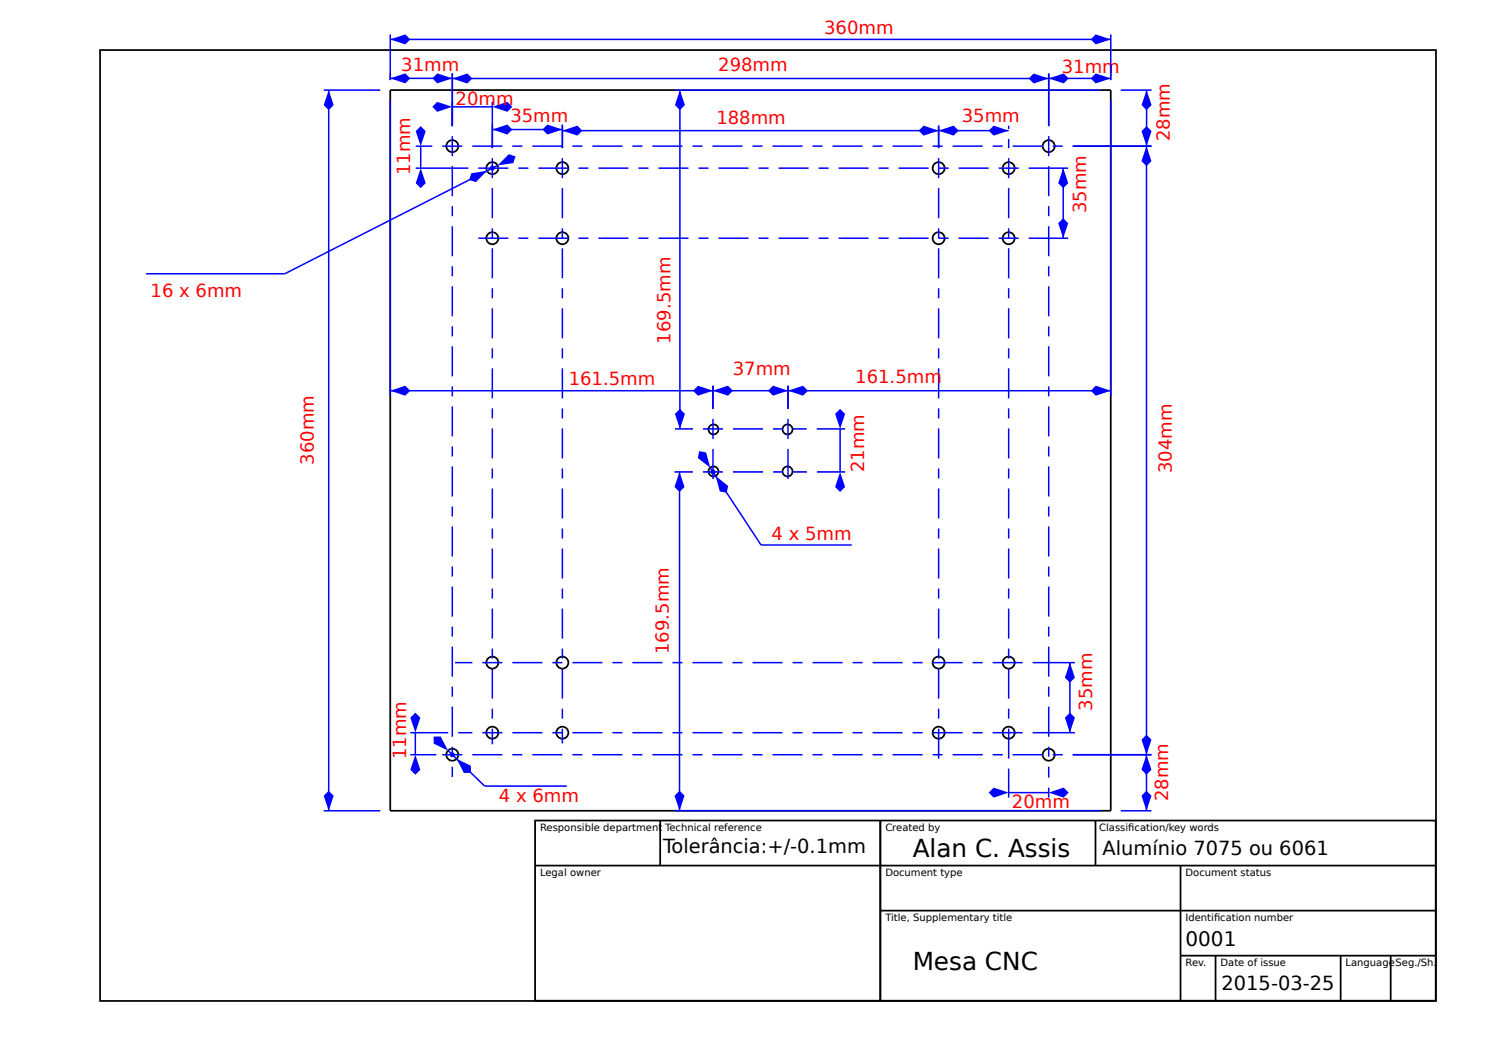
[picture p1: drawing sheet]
<svg xmlns="http://www.w3.org/2000/svg" width="297mm" height="210mm" viewBox="0 0 297 210" stroke-linecap="round" stroke-linejoin="round" font-family="sans-serif">
<g fill="none" stroke="#000" stroke-width=".35">
<path d="M20 10h267v190h-267zM78 18h144v144h-144z"/>
<circle cx="90.4" cy="29.2" r="1.2"/>
<circle cx="98.4" cy="33.6" r="1.2"/>
<circle cx="112.4" cy="33.6" r="1.2"/>
<circle cx="187.6" cy="33.6" r="1.2"/>
<circle cx="201.6" cy="33.6" r="1.2"/>
<circle cx="209.6" cy="29.2" r="1.2"/>
<circle cx="98.4" cy="47.6" r="1.2"/>
<circle cx="112.4" cy="47.6" r="1.2"/>
<circle cx="187.6" cy="47.6" r="1.2"/>
<circle cx="201.6" cy="47.6" r="1.2"/>
<circle cx="142.6" cy="94.2" r="1"/>
<circle cx="142.6" cy="85.8" r="1"/>
<circle cx="157.4" cy="94.2" r="1"/>
<circle cx="157.4" cy="85.8" r="1"/>
<circle cx="98.4" cy="132.4" r="1.2"/>
<circle cx="112.4" cy="132.4" r="1.2"/>
<circle cx="187.6" cy="132.4" r="1.2"/>
<circle cx="201.6" cy="132.4" r="1.2"/>
<circle cx="90.4" cy="150.8" r="1.2"/>
<circle cx="98.4" cy="146.4" r="1.2"/>
<circle cx="112.4" cy="146.4" r="1.2"/>
<circle cx="187.6" cy="146.4" r="1.2"/>
<circle cx="201.6" cy="146.4" r="1.2"/>
<circle cx="209.6" cy="150.8" r="1.2"/>
</g>
<g fill="none" stroke="#00f" stroke-width=".3">
<path d="M88.4 29.2h4M94.4 29.2h6M95.6 33.6h6M102.4 29.2h2M103.6 33.6h2M106.4 29.2h6M107.6 33.6h6M114.4 29.2h2M115.6 33.6h2M118.4 29.2h6M119.6 33.6h6M126.4 29.2h2"/>
<path d="M127.6 33.6h2M130.4 29.2h6M131.6 33.6h6M138.4 29.2h2M139.6 33.6h2M142.4 29.2h6M143.6 33.6h6M150.4 29.2h2M151.6 33.6h2M154.4 29.2h6M155.6 33.6h6M162.4 29.2h2"/>
<path d="M163.6 33.6h2M166.4 29.2h6M167.6 33.6h6M174.4 29.2h2M175.6 33.6h2M178.4 29.2h6M179.6 33.6h6M186.4 29.2h2M187.6 33.6h2M187.6 31.6v4M187.6 37.6v6M190.4 29.2h6"/>
<path d="M191.6 33.6h6M198.4 29.2h2M199.6 33.6h4M201.6 27.8v1.8M201.6 31.6v4M201.6 37.6v6M202.4 29.2h6M209.6 27.2v4M209.6 33.2v6M210.4 29.2h2M95.6 47.6h6M103.6 47.6h2"/>
<path d="M107.6 47.6h6M115.6 47.6h2M119.6 47.6h6M127.6 47.6h2M131.6 47.6h6M139.6 47.6h2M143.6 47.6h6M151.6 47.6h2M155.6 47.6h6M163.6 47.6h2M167.6 47.6h6M175.6 47.6h2"/>
<path d="M179.6 47.6h6M187.6 45.6v2h2M187.6 49.6v6M187.6 57.6v2M191.6 47.6h6M199.6 47.6h4M201.6 45.6v2M201.6 49.6v6M201.6 57.6v2M209.6 41.2v2M209.6 45.2v6M209.6 53.2v2"/>
<path d="M209.6 57.2v6M142.5 77.1v4.6M142.5 78.1h15M157.5 77.1v4.6M187.6 61.6v6M187.6 69.6v2M187.6 73.6v6M201.6 61.6v6M201.6 69.6v2M201.6 73.6v6M209.6 65.2v2M209.6 69.2v6"/>
<path d="M209.6 77.2v2M140.5 85.7h4M140.5 94.3h4M142.5 83.7v4M142.5 89.7v6M146.5 85.7h6M146.5 94.3h6M154.5 85.7h2M154.5 94.3h2M157.5 83.7v4M157.5 89.7v6M158.5 85.7h2.7"/>
<path d="M158.5 94.3h2.8M187.6 81.6v2M187.6 85.6v6M187.6 93.6v2M187.6 97.6v6M201.6 81.6v2M201.6 85.6v6M201.6 93.6v2M201.6 97.6v6M209.6 81.2v6M209.6 89.2v2M209.6 93.2v6"/>
<path d="M187.6 105.6v2M187.6 109.6v6M187.6 117.6v2M201.6 105.6v2M201.6 109.6v6M201.6 117.6v2M209.6 101.2v2M209.6 105.2v6M209.6 113.2v2M209.6 117.2v6M91 132.4h3.4M96.4 132.4h4"/>
<path d="M102.4 132.4h6M110.4 132.4h2M114.4 132.4h6M122.4 132.4h2M126.4 132.4h6M134.4 132.4h2M138.4 132.4h6M146.4 132.4h2M150.4 132.4h6M158.4 132.4h2M162.4 132.4h6M170.4 132.4h2"/>
<path d="M174.4 132.4h6M182.4 132.4h2M186.4 132.4h6M187.6 121.6v6M187.6 129.6v2M187.6 133.6v6M194.4 132.4h2M198.4 132.4h6M201.6 121.6v6M201.6 129.6v2M201.6 133.6v6M209.6 125.2v2"/>
<path d="M209.6 129.2v6M209.6 137.2v2M88.4 150.8h4M91.6 146.4h2.8M94.4 150.8h6M96.4 146.4h4M102.4 150.8h2M102.4 146.4h6M106.4 150.8h6M110.4 146.4h2M114.4 150.8h2M114.4 146.4h6"/>
<path d="M118.4 150.8h6M122.4 146.4h2M126.4 150.8h2M126.4 146.4h6M130.4 150.8h6M134.4 146.4h2M138.4 150.8h2M138.4 146.4h6M142.4 150.8h6M146.4 146.4h2M150.4 150.8h2M150.4 146.4h6"/>
<path d="M154.4 150.8h6M158.4 146.4h2M162.4 150.8h2M162.4 146.4h6M166.4 150.8h6M170.4 146.4h2M174.4 150.8h2M174.4 146.4h6M178.4 150.8h6M182.4 146.4h2M186.4 150.8h2M186.4 146.4h6"/>
<path d="M187.6 141.6v2M187.6 145.6v6M190.4 150.8h6M194.4 146.4h2M198.4 150.8h2M198.4 146.4h6M201.6 141.6v2M201.6 145.6v6M202.4 150.8h6M209.6 141.2v6M209.6 149.2v2M209.6 153.2v2.2"/>
<path d="M210.4 150.8h2"/>
</g>
<g fill="#00f">
<path d="M142.5 78.1l3-1 1 1-1 1z"/>
<path d="M153.5 78.1l1-1 3 1-3 1z"/>
</g>
<path d="M163.2 85.7h5.7M163.3 94.3h5.6M167.9 85.7v8.6" fill="none" stroke="#00f" stroke-width=".3"/>
<g fill="#00f">
<path d="M166.9 82.7l1-1 1 1-1 3z"/>
<path d="M167.9 94.3l1 3-1 1-1-1z"/>
</g>
<g fill="none" stroke="#00f" stroke-width=".3">
<path d="M90.4 14.7v10.5M90.4 15.7h119.2M209.6 14.7v10.5M90.4 27.2v4M90.4 33.2v6M90.4 41.2v2M90.4 45.2v6M90.4 53.2v2M90.4 57.2v6M90.4 65.2v2M90.4 69.2v6M90.4 77.2v2"/>
<path d="M90.4 81.2v6M90.4 89.2v2M90.4 93.2v6M90.4 101.2v2M90.4 105.2v6M90.4 113.2v2M90.4 117.2v6M90.4 125.2v2M90.4 129.2v6M90.4 137.2v2M90.4 141.2v6M90.4 149.2v2"/>
<path d="M90.4 153.2v2"/>
</g>
<g fill="#00f">
<path d="M90.4 15.7l3-1 1 1-1 1z"/>
<path d="M206.6 14.7l3 1-3 1-1-1z"/>
</g>
<path d="M214.4 29.2h15.7M229.1 29.2v121.6M214.4 150.8h15.7" fill="none" stroke="#00f" stroke-width=".3"/>
<g fill="#00f">
<path d="M229.1 29.2l1 3-1 1-1-1z"/>
<path d="M228.1 147.8l1-1 1 1-1 3z"/>
</g>
<path d="M205.6 33.6h7.9M212.5 33.6v14M205.6 47.6h7.9" fill="none" stroke="#00f" stroke-width=".3"/>
<g fill="#00f">
<path d="M212.5 33.6l1 3-1 1-1-1z"/>
<path d="M211.5 44.6l1-1 1 1-1 3z"/>
</g>
<path d="M187.6 25.1v4.5M187.6 26.1h14M201.6 25.1v.7" fill="none" stroke="#00f" stroke-width=".3"/>
<g fill="#00f">
<path d="M187.6 26.1l3-1 1 1-1 1z"/>
<path d="M197.6 26.1l1-1 3 1-3 1z"/>
</g>
<path d="M64.7 18h11.3M65.7 18v144M64.7 162h11.3" fill="none" stroke="#00f" stroke-width=".3"/>
<g fill="#00f">
<path d="M64.7 159l1-1 1 1-1 3z"/>
<path d="M65.7 18l1 3-1 1-1-1z"/>
</g>
<g fill="none" stroke="#00f" stroke-width=".3">
<path d="M98.4 24.9v4.7M98.4 31.6v4M98.4 37.6v6M98.4 25.9h14M112.4 24.9v4.7M112.4 31.6v4M112.4 37.6v6M98.4 45.6v2M98.4 49.6v6M98.4 57.6v2M112.4 45.6v2M112.4 49.6v6"/>
<path d="M112.4 57.6v2M98.4 61.6v6M98.4 69.6v2M98.4 73.6v6M112.4 61.6v6M112.4 69.6v2M112.4 73.6v6M98.4 81.6v2M98.4 85.6v6M98.4 93.6v2M98.4 97.6v6M112.4 81.6v2"/>
<path d="M112.4 85.6v6M112.4 93.6v2M112.4 97.6v6M98.4 105.6v2M98.4 109.6v6M98.4 117.6v2M112.4 105.6v2M112.4 109.6v6M112.4 117.6v2M98.4 121.6v6M98.4 129.6v2M98.4 133.6v6"/>
<path d="M112.4 121.6v6M112.4 129.6v2M112.4 133.6v6M98.4 141.6v2M98.4 145.6v3.1M112.4 141.6v2M112.4 145.6v2.9"/>
</g>
<g fill="#00f">
<path d="M98.4 25.9l3-1 1 1-1 1z"/>
<path d="M109.4 24.9l3 1-3 1-1-1z"/>
</g>
<path d="M206.4 132.4h8.4M213.8 132.4v14M206.4 146.4h8.4" fill="none" stroke="#00f" stroke-width=".3"/>
<g fill="#00f">
<path d="M212.8 143.4l1-1 1 1-1 3z"/>
<path d="M213.8 132.4l1 3-1 1-1-1z"/>
<circle cx="90.4" cy="150.8" r=".5"/>
</g>
<path d="M89.5 150l7.4 7.1z" fill="#000" stroke="#00f" stroke-width=".3"/>
<g fill="#00f">
<path d="M91.3 151.6l2.8 1.4v1.4h-1.4z"/>
<path d="M86.7 147.2h1.4l1.4 2.8-2.8-1.4z"/>
</g>
<path d="M96.9 157.1h16.4M214.4 150.8h15.7M229.1 150.8v11.2M224 162h6.1" fill="none" stroke="#00f" stroke-width=".3"/>
<g fill="#00f">
<path d="M229.1 150.8l1 3-1 1-1-1z"/>
<path d="M228.1 159l1-1 1 1-1 3z"/>
</g>
<path d="M224 18h6.2M229.2 18v11.2M214.4 29.2h15.8" fill="none" stroke="#00f" stroke-width=".3"/>
<g fill="#00f">
<path d="M229.2 18l1 3-1 1-1-1z"/>
<path d="M228.2 26.2l1-1 1 1-1 3z"/>
</g>
<path d="M209.6 14.7v10.5M209.6 15.7h12.4M222 14.7v1.3" fill="none" stroke="#00f" stroke-width=".3"/>
<g fill="#00f">
<path d="M218 15.7l1-1 3 1-3 1z"/>
<path d="M209.6 15.7l3-1 1 1-1 1z"/>
</g>
<path d="M78 14.7v1.3M78 15.7h12.4M90.4 14.7v10.5" fill="none" stroke="#00f" stroke-width=".3"/>
<g fill="#00f">
<path d="M78 15.7l3-1 1 1-1 1z"/>
<path d="M87.4 14.7l3 1-3 1-1-1z"/>
</g>
<path d="M83.1 29.2h3.3M83.1 33.6h10.5M84.1 29.2v4.4" fill="none" stroke="#00f" stroke-width=".3"/>
<g fill="#00f">
<path d="M84.1 25.2l1 1-1 3-1-3z"/>
<path d="M84.1 33.6l1 3-1 1-1-1z"/>
</g>
<path d="M82 146.4h7.6M82 150.8h5.2M83 146.4v4.4" fill="none" stroke="#00f" stroke-width=".3"/>
<g fill="#00f">
<path d="M83 142.4l1 1-1 3-1-3z"/>
<path d="M83 150.8l1 3-1 1-1-1z"/>
</g>
<path d="M78 20v59.1M78 78.1h64.5M142.5 77.1v4.6" fill="none" stroke="#00f" stroke-width=".3"/>
<g fill="#00f">
<path d="M78 78.1l3-1 1 1-1 1z"/>
<path d="M138.5 78.1l1-1 3 1-3 1z"/>
</g>
<path d="M222 20v59.1M157.5 77.1v4.6M157.5 78.1h64.5" fill="none" stroke="#00f" stroke-width=".3"/>
<g fill="#00f">
<path d="M218 78.1l1-1 3 1-3 1z"/>
<path d="M157.5 78.1l3-1 1 1-1 1z"/>
</g>
<path d="M134.8 94.3h3.7M135.8 94.3v67.7M134.8 162h85.2" fill="none" stroke="#00f" stroke-width=".3"/>
<g fill="#00f">
<path d="M134.8 159l1-1 1 1-1 3z"/>
<path d="M135.8 94.3l1 3-1 1-1-1z"/>
</g>
<path d="M134.9 18h85.1M135.9 18v67.7M134.9 85.7h3.6" fill="none" stroke="#00f" stroke-width=".3"/>
<g fill="#00f">
<path d="M135.9 18l1 3-1 1-1-1z"/>
<path d="M134.9 82.7l1-1 1 1-1 3z"/>
</g>
<path d="M112.4 25.1v4.5M112.4 26.1h75.2M187.6 25.1v4.5" fill="none" stroke="#00f" stroke-width=".3"/>
<g fill="#00f">
<path d="M112.4 26.1l3-1 1 1-1 1z"/>
<path d="M183.6 26.1l1-1 3 1-3 1z"/>
</g>
<path d="M201.6 153.6v5.8M201.6 158.4h8M209.6 157.4v2" fill="none" stroke="#00f" stroke-width=".3"/>
<g fill="#00f">
<path d="M209.6 158.4l3-1 1 1-1 1z"/>
<path d="M197.6 158.4l1-1 3 1-3 1z"/>
</g>
<path d="M90.4 20.3v4.9M90.4 21.3h8M98.4 20.3v9.3" fill="none" stroke="#00f" stroke-width=".3"/>
<g fill="#00f">
<path d="M98.4 21.3l3-1 1 1-1 1z"/>
<path d="M87.4 20.3l3 1-3 1-1-1z"/>
</g>
<path d="M78 6.9v9.1M78 7.9h144M222 6.9v9.1" fill="none" stroke="#00f" stroke-width=".3"/>
<g fill="#00f">
<path d="M78 7.9l3-1 1 1-1 1z"/>
<path d="M218 7.9l1-1 3 1-3 1z"/>
<circle cx="142.5" cy="94.3" r=".5"/>
</g>
<path d="M142 93.5l10.1 15.4z" fill="#000" stroke="#00f" stroke-width=".3"/>
<g fill="#00f">
<path d="M143 95.1l2.5 2-.3 1.4-1.3-.3z"/>
<path d="M139.8 90.1l1.3 .3 .9 3.1-2.5-2z"/>
</g>
<path d="M152.1 108.9h18.1" fill="none" stroke="#00f" stroke-width=".3"/>
<circle cx="98.4" cy="33.6" r=".5" fill="#00f"/>
<path d="M56.9 54.7l42.6-21.6z" fill="#000" stroke="#00f" stroke-width=".3"/>
<g fill="#00f">
<path d="M94.2 34.6l3.1-.5-2.2 2.3-1.3-.4z"/>
<path d="M101.7 30.8l1.3 .4-.4 1.4-3.1 .5z"/>
</g>
<path d="M29.2 54.7h27.7" fill="none" stroke="#00f" stroke-width=".3"/>
<path d="M106.9 164h180v36h-180zM106.9 173h180M131.9 164v9M175.9 164v36M218.9 164v9M235.9 173v27M175.9 182h111M235.9 191h51M242.9 191v9M267.9 191v9M277.9 191v9" fill="none" stroke="#000" stroke-width=".35"/>
<g font-size="4.9">
<text x="182.4" y="171.3">Alan C. Assis</text>
<text x="182.4" y="193.8">Mesa CNC</text>
</g>
<text font-size="4" x="236.9" y="189">0001</text>
<g font-size="3.9">
<text x="132.5" y="170.4">Tolerância:+/-0.1mm</text>
<text x="220.3" y="170.9">Alumínio 7075 ou 6061</text>
<text x="244.2" y="197.9">2015-03-25</text>
</g>
<g font-size="3.6" fill="#f00">
<text x="164.7" y="6.8">360mm</text>
<text x="80.2" y="14.1">31mm</text>
<text x="143.5" y="14.1">298mm</text>
<text x="212.2" y="14.6">31mm</text>
<text x="91.1" y="20.9">20mm</text>
<text x="102" y="24.4">35mm</text>
<text x="143.2" y="24.9">188mm</text>
<text x="192.2" y="24.3">35mm</text>
<text x="233.8" y="28.2" transform="rotate(-90 233.8 28.2)">28mm</text>
<text x="82" y="35" transform="rotate(-90 82 35)">11mm</text>
<text x="217.1" y="42.6" transform="rotate(-90 217.1 42.6)">35mm</text>
<text x="30.1" y="59.3">16 x 6mm</text>
<text x="134" y="68.6" transform="rotate(-90 134 68.6)">169.5mm</text>
<text x="113.7" y="76.8">161.5mm</text>
<text x="146.5" y="74.9">37mm</text>
<text x="170.9" y="76.5">161.5mm</text>
<text x="62.8" y="92.8" transform="rotate(-90 62.8 92.8)">360mm</text>
<text x="172.7" y="94.4" transform="rotate(-90 172.7 94.4)">21mm</text>
<text x="234.2" y="94.6" transform="rotate(-90 234.2 94.6)">304mm</text>
<text x="154.2" y="107.8">4 x 5mm</text>
<text x="133.7" y="130.7" transform="rotate(-90 133.7 130.7)">169.5mm</text>
<text x="218.3" y="142" transform="rotate(-90 218.3 142)">35mm</text>
<text x="81.2" y="151.7" transform="rotate(-90 81.2 151.7)">11mm</text>
<text x="99.7" y="160.2">4 x 6mm</text>
<text x="202.3" y="161.5">20mm</text>
<text x="233.5" y="160.1" transform="rotate(-90 233.5 160.1)">28mm</text>
</g>
<g font-size="2">
<text x="107.9" y="166">Responsible department Technical reference</text>
<text x="176.9" y="166">Created by</text>
<text x="219.7" y="166">Classifcation/key words</text>
<text x="225.5" y="166">i</text>
<text x="107.9" y="175">Legal owner</text>
<text x="176.9" y="175">Document type</text>
<text x="236.9" y="175">Document status</text>
<text x="176.9" y="184">Title, Supplementary title</text>
<text x="236.9" y="184">Identifcation number</text>
<text x="242.6" y="184">i</text>
<text x="236.9" y="193">Rev.</text>
<text x="243.9" y="193">Date of issue</text>
<text x="268.9" y="193">LanguageSeg./Sh.</text>
</g>
</svg>
